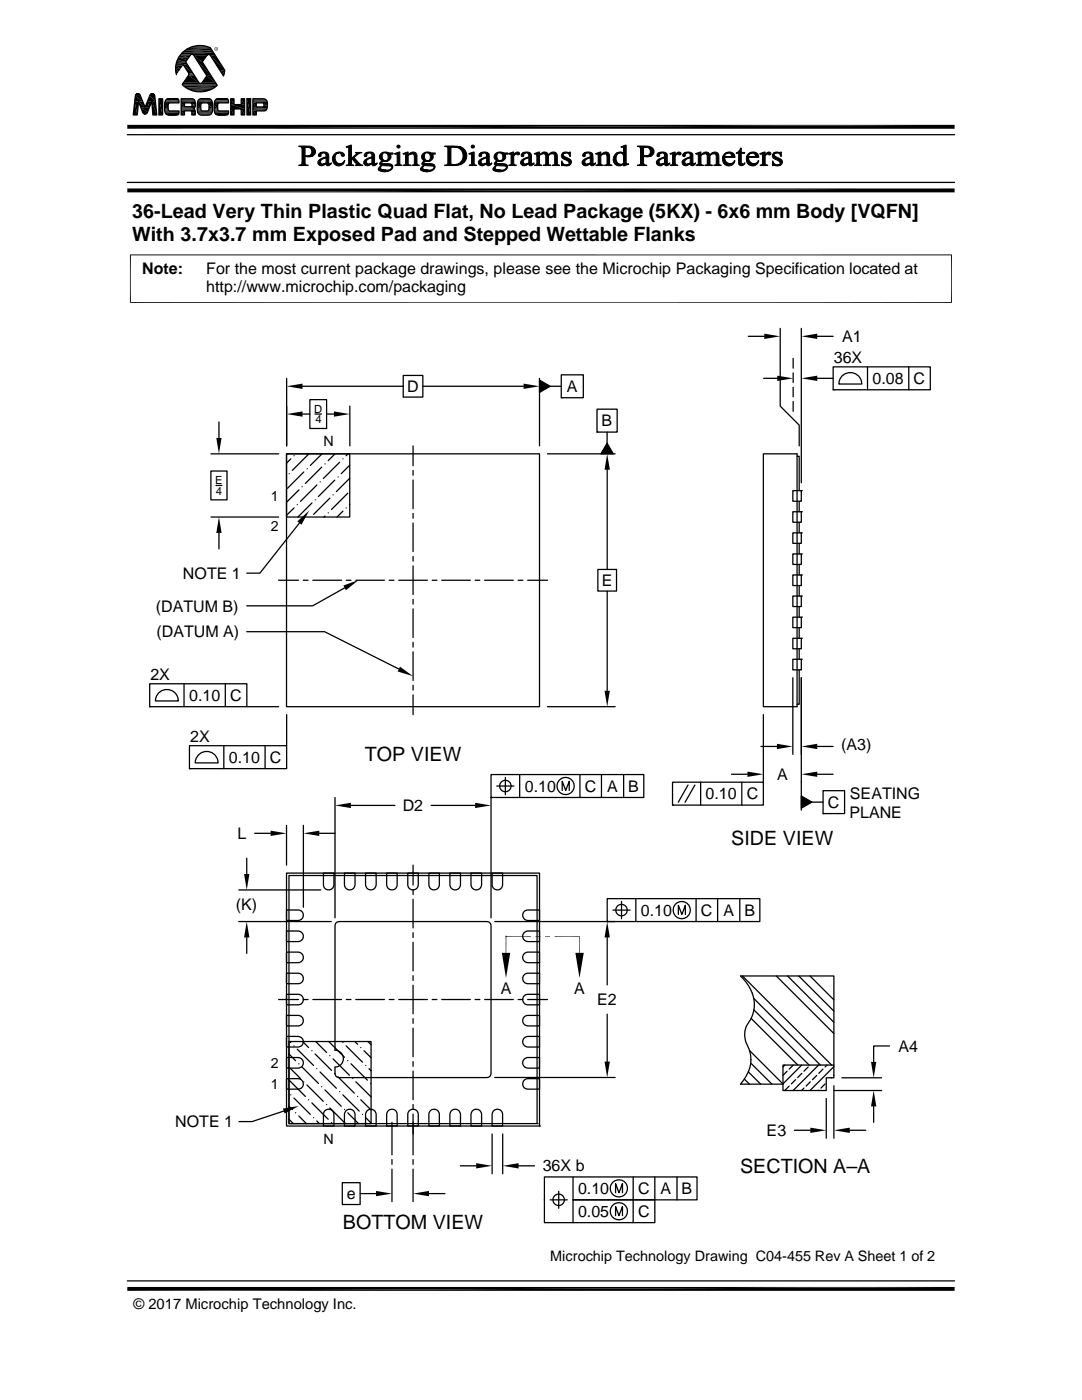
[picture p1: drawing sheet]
<svg xmlns="http://www.w3.org/2000/svg" width="216mm" height="279mm" viewBox="0 0 216 279" stroke-linecap="round" stroke-linejoin="round" font-family="sans-serif">
<g fill="none" stroke="#000" stroke-width=".25">
<path d="M27.1 18.9a.52 .52 0 0 1 .9 .1l1 2.4 .9-2.4a.5 .5 0 0 1 .5-.3 .5 .5 0 0 1 .5 .4l.4 3.8h-.8l-.2-2.7-.9 2.2a.5 .5 0 0 1-.5 .4 .5 .5 0 0 1-.4-.4l-.9-2.1-.2 2.6h-.8zM31.7 19.7h.7v3.2h-.7zM33.1 20l.5-.3h1.6l.4 .2 .1 .6-2 .1-.2 .4v.7l.1 .3 .2 .1h1.9a.62 .62 0 0 1-.1 .7 .62 .62 0 0 1-.6 .2h-1.2a.96 .96 0 0 1-.9-1.2 2.92 2.92 0 0 1 .2-1.8zM36.2 19.7h2.3a1.28 1.28 0 0 1 .2 1.9l-.1 .1 .3 .2 .1 1h-.7v-.6l-.2-.2h-1.3v.8h-.6zM36.6 13l1.1 1.7-1.4 2.2a5.1 5.1 0 0 0 7 .1l-2.9-4.6 1-1.5h.5l2.7 4.3 .3-1.2-2.9-4.5a4.8 4.8 0 0 0-5.1 .6 4.8 4.8 0 0 0-1.7 4.8M38.1 10.9h.3l.3 .1 2.6 4.1-1.2 1.6-.4-.2-2.7-4.2zM39.6 20l.5-.3h1.5a.93 .93 0 0 1 .8 1.1l-.1 1.6a.79 .79 0 0 1-.9 .6 2.2 2.2 0 0 1-1.8-.2 3.5 3.5 0 0 1 0-2.8zM43 20l.5-.3h1.6l.4 .2 .1 .6-2 .1-.2 .4v.7l.1 .3 .2 .1h1.9a.62 .62 0 0 1-.1 .7 .62 .62 0 0 1-.6 .2h-1.2a.96 .96 0 0 1-1-1.2 2.92 2.92 0 0 1 .3-1.8zM46 19.7h.7v1.2h1.4v-1.2h.7v3.2h-.7v-1.2h-1.4v1.2h-.7zM49.3 19.7h.7v3.2h-.7zM49.3 19.7h.7M50.5 19.7h2.2a1.49 1.49 0 0 1 .5 2.2l-.5 .2h-1.6v.8h-.6z"/>
<path d="M25.4 36.4h165.1M25.4 26.9h165.1M36.8 20.5h1.3l.2 .2v.4l-.1 .2h-1.4zM40.2 20.7l.2-.2 1.1 .1 .2 .4-.1 1-.2 .1h-1.2l-.1-.4zM51.1 20.5h1.4a.56 .56 0 0 1 0 .8h-1.4zM57.2 75.5v13.5M60.4 77.1h20.1M61.8 79.8h3.4v5.7h-3.4zM80.5 74.9h3.9v4.3h-3.9zM84.4 77.1h20.1M107.7 75.5v13.5M107.7 75.9l2.1 1.2-2.1 1.2z"/>
<path d="M109.8 77.1h2.2M112 74.8h4.4v4.6h-4.4zM112 79.4h.1M149.3 67.1h3.2M152.4 75.5h3.2M155.7 65.5v15.5l3.8 3.8v4.2M158.3 71.5v2M158.3 74.4v1.9M158.3 77.3v1.9M159.9 65.5v30.9M163.1 67.1h3.1M163.1 75.5h3.1"/>
<path d="M166.2 73.2h19.4v4.6h-19.4zM166.2 77.8h.1M168.1 74.9a2.3 2.3 0 0 1 2.5-.3 2.3 2.3 0 0 1 1.4 2h-4.6l.3-1.1zM173.1 73.2v4.6M181.3 73.2v4.6M42.1 94h3.2v5.8h-3.2zM42.1 90.6h13.5M43.1 96.9h1.2M43.7 84.2v3.2M57.2 90.6h50.5v50.4h-50.5zM57.2 90.6h.1M57.2 90.6h12.6v12.6h-12.6z"/>
<path d="M57.7 94.5h.1M58 91.6l-.8 .8M58.7 91h.1M59.6 97.8l-2.4 2.4M60.3 97.1h.1M60.4 82.6h1.4M60.6 94.2l-3.2 3.3M61.3 93.6h.1M61.6 90.6l-3.3 3.3M62.8 82.6h1.4M62.9 99.7h.1M63.2 96.8l-3.2 3.3"/>
<path d="M63.9 96.2h.1M64.2 93.2l-3.3 3.3M64.3 90.6l-2.4 2.3M64.9 92.6h.1M65.2 82.6h1.4M65.8 99.4l-3.2 3.3M66.5 98.8h.1M66.8 95.8l-3.3 3.3M66.9 90.6l-1.4 1.3M67.5 95.2h.1M67.8 92.2l-3.3 3.3M68.4 91.6h.1"/>
<path d="M69.4 98.4l-3.3 3.3M69.5 90.6l-.4 .4M69.8 95.4l-2.7 2.7M69.8 92.8l-1.7 1.7M69.8 81v8M82.4 89v3.9M82.4 93.9v.9M82.4 95.8v5.7M109.2 90.6h13.5M119.1 81.7h4v4.5h-4zM119.1 86.2h.1M121.1 88.5l1.3 2.1h-2.5z"/>
<path d="M121.1 86.2v2.3M121.2 93.7v19.9M152.3 90.6h6.7v50.4h-6.7zM158.2 97.9h1.7v2.1h-1.7zM158.3 80.1v2M159 91.1h.5v6.8M159.9 97.9h.1M42.1 103.2h13.5M43.7 106.4v3.1M55.6 115.8h4M58.7 101.4l-1.5 1.4M59.3 100.7h.1"/>
<path d="M59.8 104.4l-7.9 10h-2.7M60.5 115.8h1M62.3 100.4l-2.9 2.8M62.4 115.8h5.7M64.9 103l-.3 .2M65.5 102.3h.1M68.4 102l-1.2 1.2M68.8 117.3l-6.4 3.6h-13.2M69.1 101.4h.1M69.1 115.8h.9M69.8 100.6l-.1 .1M71 115.8h5.7"/>
<path d="M77.7 115.8h.9M79.6 115.8h5.7M82.4 102.5v.9M82.4 104.4v5.7M82.4 111v1M82.4 112.9v5.8M82.4 119.6v1M86.2 115.8h1M88.1 115.8h5.8M94.8 115.8h1M96.7 115.8h5.7M103.4 115.8h.9"/>
<path d="M105.3 115.8h3.9M119.3 113.6h3.7v4.4h-3.7zM121.2 118v19.9M158.2 119h1.7v2.1h-1.7zM158.2 114.7h1.7v2.2h-1.7zM158.2 110.6h1.7v2h-1.7zM158.2 106.3h1.7v2.1h-1.7zM158.2 102.1h1.7v2.1h-1.7zM159.5 100v2.1M159.5 104.2v2.1M159.5 108.4v2.2M159.5 112.6v2.1"/>
<path d="M159.5 116.9v2.1M159.9 119h.1M159.9 114.7h.1M159.9 110.6h.1M159.9 106.3h.1M159.9 102.1h.1M29.9 136.5h19.4v4.5h-19.4zM31.8 138.2a2.28 2.28 0 0 1 2.4-.4 2.28 2.28 0 0 1 1.4 2.1h-4.6l.3-1.2zM36.7 136.5v4.5M45 136.5v4.5M49.2 126.1h15.6l14.8 7.4M82.4 121.5v5.7"/>
<path d="M82.4 128.2v.9M82.4 130.1v5.7M82.4 136.8v.9M82.4 138.7v3.9M158.2 135.3v15.3M158.2 131.6h1.7v2.1h-1.7zM158.2 127.4h1.7v2.1h-1.7zM158.2 123.2h1.7v2.1h-1.7zM159.5 133.7v6.8h-.5M159.5 121.1v2.1M159.5 125.3v2.1M159.5 129.5v2.1"/>
<path d="M159.9 135.3v26.4M159.9 131.6h.1M159.9 127.4h.1M159.9 123.2h.1M29.9 141h.1M37.8 148.8h19.4v4.6h-19.4zM37.8 153.4h.1M39.7 150.5a2.28 2.28 0 0 1 2.5-.3 2.28 2.28 0 0 1 1.3 2.1h-4.6l.4-1.2zM44.7 148.8v4.6M49.3 141h6.3M52.9 148.8v4.6M57.2 142.6v6.2"/>
<path d="M66.8 159.2v24M98 154.6h30.5v4.6h-30.5zM98 159.2h.1M98 159.2v24M99.1 156.9h3.5M100.8 155.2v3.4M103.7 154.6v4.6M109.2 141h13.5M112.2 157.8v-1.9l.7 1.9 .7-1.9v1.9M115.7 154.6v4.6M120 154.6v4.6M124.4 154.6v4.6"/>
<path d="M134.2 156.1h18.1v4.6h-18.1zM137.3 156.7l-2 3.4M138.7 156.7l-2 3.4M139.8 156.1v4.6M146 154.5h3.1M148 156.1v4.6M151.8 149h3.2M152.3 142.6v13.5M159.9 158.9l2.1 1.2-2.1 1.2zM163.1 149h3.1M163.1 154.5h3.1M164.2 157.8h4.3v4.6h-4.3z"/>
<path d="M47.6 177.6h16.4M49.2 171.3v3.1M50.8 166.3h3.2M57.2 164.7v8M57.2 174.2h50.5v50.5h-50.5zM57.7 174.7h49.5v49.5h-49.5zM60.5 164.7v16.4M63.7 166.3h3.2M64.5 174.2h2.1v2.4a1.05 1.05 0 0 1-1 1 1.05 1.05 0 0 1-1.1-1zM68.7 174.2h2.1v2.4a1.06 1.06 0 0 1-1 1 1.06 1.06 0 0 1-1.1-1zM70 160.7h8.8M72.9 174.2h2.2v2.4a1.06 1.06 0 0 1-1.1 1 1.06 1.06 0 0 1-1.1-1z"/>
<path d="M77.2 174.2h2v2.4a1.05 1.05 0 0 1-1 1 1.05 1.05 0 0 1-1-1zM81.4 174.2h2.1v2.4a1.05 1.05 0 0 1-1.1 1 1.05 1.05 0 0 1-1-1zM82.4 172.7v3.9M82.4 177.6v.9M82.4 179.5v5.7M85.6 174.2h2.1v2.4a1.05 1.05 0 0 1-1.1 1 1.05 1.05 0 0 1-1-1zM86 160.7h8.8M89.8 174.2h2.1v2.4a1.06 1.06 0 0 1-1.1 1 1.06 1.06 0 0 1-1-1zM94 174.2h2.1v2.4a1.06 1.06 0 0 1-1.1 1 1.06 1.06 0 0 1-1-1zM98.2 174.2h2.1v2.4a1.05 1.05 0 0 1-1.1 1 1.05 1.05 0 0 1-1-1zM121.2 179.3h30.4v4.6h-30.4zM124 179.9v3.4"/>
<path d="M126.9 179.3v4.6M134.2 160.7h.1M138.9 179.3v4.6M143.2 179.3v4.6M147.6 179.3v4.6M162 160.1h2.2M164.2 162.4h.1M47.6 183.9h18.5M49.2 187.1v3.2M55.6 199.5h4M57.2 181.6h2.3a1.05 1.05 0 0 1 1 1.1 1.05 1.05 0 0 1-1 1h-2.3zM57.2 185.8h2.3a1.06 1.06 0 0 1 1 1.1 1.06 1.06 0 0 1-1 1h-2.3z"/>
<path d="M57.2 190h2.3a1.06 1.06 0 0 1 1 1.1 1.06 1.06 0 0 1-1 1h-2.3zM57.2 194.2h2.3a1.05 1.05 0 0 1 1 1.1 1.05 1.05 0 0 1-1 1h-2.3zM57.2 198.4h2.3a1.05 1.05 0 0 1 1 1.1 1.05 1.05 0 0 1-1 1h-2.3zM60.5 199.5h1M62.4 199.5h5.7M67.2 184.1l.5-.2h29.4a.81 .81 0 0 1 .9 .9v29.4a.81 .81 0 0 1-.9 .9h-29.4a.81 .81 0 0 1-.9-.9v-1.2a1.68 1.68 0 0 0 1.7-1.7 1.68 1.68 0 0 0-1.7-1.7v-24.8zM69.1 199.5h.9M71 199.5h5.7M77.7 199.5h.9M79.6 199.5h5.7M82.4 186.1v1M82.4 188v5.8"/>
<path d="M82.4 194.7v1M82.4 196.6v5.7M86.2 199.5h1M88.1 199.5h5.8M94.8 199.5h1M96.7 199.5h5.7M98.7 183.9h24M103.4 199.5h.9M104.5 190.5l.3-.3 .5-.2h2.4v2.1h-2.4a1.06 1.06 0 0 1-.8-1.6zM104.5 186.2l.3-.3 .5-.1h2.4v2.1h-2.4a1.06 1.06 0 0 1-.8-1.7zM104.5 182l.3-.3 .5-.1h2.4v2.1h-2.4a1.06 1.06 0 0 1-.8-1.7zM104.5 194.7l.3-.3 .5-.2h2.4v2.1h-2.4a1.03 1.03 0 0 1-.9-.5 1.03 1.03 0 0 1 .1-1.1z"/>
<path d="M104.5 198.9l.3-.3 .5-.2h2.4v2.1h-2.4a1.05 1.05 0 0 1-.9-.5 1.05 1.05 0 0 1 .1-1.1zM105.3 199.5h3.9M121.2 183.9h.1M121.2 187.1v9.5M122.3 181.6h3.4M135.4 182.5v-1.8l.7 1.8 .7-1.8v1.8M148.1 194.8l17.8 17.8M150.4 199.3l13.3 13.3M154.9 194.8l11.5 11.5M157.1 194.8l9.3 9.2M159.4 194.8l7 7M161.6 194.8l4.8 4.7"/>
<path d="M57.2 202.6h2.3a1.05 1.05 0 0 1 1 1.1 1.05 1.05 0 0 1-1 1h-2.3zM57.2 206.8h2.3a1.06 1.06 0 0 1 1 1.1 1.06 1.06 0 0 1-1 1.1h-2.3zM57.2 211.1h2.3a1.06 1.06 0 0 1 1 1 1.06 1.06 0 0 1-1 1.1h-2.3zM57.2 215.3h2.3a1.05 1.05 0 0 1 1 1 1.05 1.05 0 0 1-1 1.1h-2.3zM57.7 207.9h16.3v16.3h-16.3zM57.7 210.4l1.3 1.3M57.7 213l2.3 2.2M57.7 215.6l3.2 3.2M57.8 207.9l.2 .2M58 218.5h.1M58.7 208.7h.1M58.7 219.1l3.2 3.3"/>
<path d="M59.3 209.4l3.3 3.2M59.6 212.3h.1M60.3 213l3.2 3.2M60.4 207.9l1.2 1.2M60.6 215.9h.1M61.3 216.5l3.2 3.3M61.6 219.5h.1M62.2 209.7h.1M62.9 210.4l3.2 3.2M63 207.9l2.2 2.1M63.2 213.3h.1M63.9 213.9l3.2 3.3"/>
<path d="M64.2 216.9h.1M64.8 217.5l3.3 3.3M65.6 207.9l3.1 3.1M65.8 210.7h.1M66.5 211.3l3.2 3.3M66.8 214.3h.1M67.4 214.9l3.3 3.3M67.8 217.8h.1M68.4 208.1h.1M68.4 218.5l3.3 3.2M69.1 208.7l3.2 3.3M69.4 211.7h.1"/>
<path d="M70 212.3l3.3 3.3M70.4 215.2h.1M70.8 207.9l.6 .5M71 215.9l3 3M71.4 218.8h.1M72 209.1h.1M72 219.5l2 2M72.6 209.7l1.4 1.4M73 212.6h.1M73.4 207.9l.6 .6M73.6 213.3l.4 .4M74 216.2h.1"/>
<path d="M82.4 203.3v.9M82.4 205.2v5.7M82.4 211.9v.9M82.4 213.8v5.7M98.7 215h24M104.5 211.5l.3-.3 .5-.1h2.4v2.1h-2.4a1.06 1.06 0 0 1-.8-1.7zM104.5 207.3l.3-.3 .5-.2h2.4v2.2h-2.4a1.06 1.06 0 0 1-.8-1.7zM104.5 203.1l.3-.3 .5-.2h2.4v2.1h-2.4a1.06 1.06 0 0 1-.8-1.6zM104.5 215.7l.3-.3 .5-.1h2.4v2.1h-2.4a1.03 1.03 0 0 1-.9-.6 1.03 1.03 0 0 1 .1-1.1zM121.2 202.4v9.5M148.5 215.3l1 1.1M149.3 213.9l2.5 2.5"/>
<path d="M149.6 209.7l6.6 6.6 3.8-3.7M149.8 212.2l4.2 4.2M149.9 203.2l9.3 9.4M150.4 201.5l11.1 11.1M156.2 212.6h10.2v2.5h-1.5v2.5h-8.7zM156.6 212.6l-.4 .3M157.1 213.8l-.9 .8M157.5 216.7l-.9 .9M158.3 212.6l-.8 .8M158.8 215.5l-.9 .8M160 214.2l-.8 .9M160.4 217.1l-.5 .5"/>
<path d="M161.3 212.9l-.9 .9M161.7 215.9l-.9 .8M163 214.6l-.9 .9M163.3 212.6l-5 5M163.4 217.6h-.1M164.2 213.4l-.8 .8M164.6 216.3l-.8 .8M164.9 219.2v8M165 212.6l-.4 .3M165.9 215.1h.1M166.4 216.7v10.5M166.4 212.6v-17.8h-18.6a7.2 7.2 0 0 1 1.9 8.7 4.7 4.7 0 0 0-.3 5.8 6.3 6.3 0 0 1-1 6.3l-.6 .8h8.4"/>
<path d="M166.4 212.9l-4.8 4.7M166.4 214.6h-.1M166.5 217.6h9.4M168 215.1h7.9M177.5 208.7h-3.2v3.2M56.6 221.7l-6.3 2.1h-2.6M57.7 223.4l.8 .8M57.7 220.8l.6 .6M59 222.1h.1M59.6 222.7l1.5 1.5M62.2 220.1l3.3 3.3M62.6 223.1h.1"/>
<path d="M63.2 223.7l.5 .5M65 221.6a1.07 1.07 0 0 1 1.6 .8v2.3h-2.1v-2.3l.2-.5zM65.2 220.5h.1M65.8 221.1l3.1 3.1M66.1 224h.1M68.3 236h3.6v4.4h-3.6zM68.7 221.4h.1M69.2 221.6a1.06 1.06 0 0 1 1.6 .8v2.3h-2.1v-2.3l.2-.5zM69.4 222.1l2.1 2.1M71.9 238.2h3.1M72.3 222.4h.1M73 223.1l1 1"/>
<path d="M73.4 221.6a1.06 1.06 0 0 1 1.7 .8v2.3h-2.2v-2.3l.2-.5zM77.6 221.6a1.04 1.04 0 0 1 1.1-.1 1.04 1.04 0 0 1 .5 .9v2.3h-2v-2.3l.1-.5zM78.2 224v6.5M78.2 231.4v1M78.2 233.3v6.5M81.8 221.6a1.06 1.06 0 0 1 1.7 .8v2.3h-2.1v-2.3l.1-.5zM82.4 220.4v1M82.4 222.3v8.2M82.4 231.4v1M82.4 233.3v6.5M85.6 238.2h3.2M86 221.6a1.07 1.07 0 0 1 1.7 .8v2.3h-2.1v-2.3l.1-.5z"/>
<path d="M90.2 221.6a1.06 1.06 0 0 1 1.7 .8v2.3h-2.1v-2.3l.1-.5zM91.8 232.7h3.2M94.4 221.6a1.06 1.06 0 0 1 1.7 .8v2.3h-2.1v-2.3l.1-.5zM98.2 226.3v8M98.6 221.6a1.04 1.04 0 0 1 1.1-.1 1.04 1.04 0 0 1 .6 .9v2.3h-2.1v-2.3l.1-.5zM100.3 226.3v8M103.5 232.7h3.2M107.2 224.2h.1M107.7 224.7h.1M109.8 239.5h3.4M111.5 237.7v3.5M114.3 234.9v4.6h16.4v4.5h-22.1v-9.1h30.5v4.6h-24.8v4.5"/>
<path d="M122.8 238v-1.8l.7 1.8 .7-1.8v1.8M126.3 234.9v9.1M130.7 234.9v4.6M135.1 234.9v4.6M158.5 225.6h3.2M169.6 225.6h3.1M174.3 220.8v3.2M25.4 255.6h165.1M122.8 242.6v-1.8l.7 1.8 .7-1.8v1.8"/>
<circle cx="100.8" cy="156.9" r="1.14"/>
<circle cx="112.9" cy="156.9" r="1.72"/>
<circle cx="124" cy="181.6" r="1.14"/>
<circle cx="136" cy="181.6" r="1.72"/>
<circle cx="111.5" cy="239.4" r="1.14"/>
<circle cx="123.5" cy="237.2" r="1.71"/>
<circle cx="123.5" cy="241.7" r="1.71"/>
</g>
<g fill="#000">
<path d="M27 19.1l1 .1h-1zM27 19.1h1v.1zM27 19.2l1.5 1.1h-1.6zM27 19.2h1l.5 1.1zM27 19l1 .1zM27.1 18.9h.9zM27.1 18.9l.9 .1zM27.1 18.9h.8zM27.2 18.8l.7 .1zM27.2 18.8h.6zM27.2 18.8h.5zM27.3 18.7l.4 .1z"/>
<path d="M27.3 18.7h.4zM27.4 18.7h.2zM27.4 18.7h.3zM27.5 18.7h.1zM29.9 19.1l1.1 1.1h-1.6zM29.9 19.1h1l.1 1.1zM29.9 19h1zM29.9 19l1 .1zM29.9 18.9l1 .1zM29.9 18.9h.9zM30 18.9h.8zM30.1 18.8l.7 .1z"/>
<path d="M30.1 18.8h.6zM30.1 18.7l.5 .1zM30.1 18.7h.5zM30.2 18.7h.4zM30.2 18.7h.3zM30.3 18.7h.2zM31.7 19.7l.7 3.2h-.7zM31.7 19.7h.7v3.2zM33.5 19.7h2zM33.5 19.7h1.9zM33.5 19.7h1.8zM33.6 19.7h1.7z"/>
<path d="M35 13.7l.6 .6h-.5zM35 13.7h1l-.4 .6zM35.1 13.1l.9 .6h-1zM35.1 13.1h1.4l-.5 .6zM35.1 14.3l.1 .6zM35.1 14.3h.5l-.4 .6zM35.1 13l1.4 .1h-1.4zM35.1 13h1.5l-.1 .1zM35.3 12.3l1.9 .3h-2zM35.3 12.3h1.7l.2 .3zM35.4 12l1.6 .3h-1.7zM35.4 12h1.9l-.3 .3z"/>
<path d="M35.6 11.5l1.7 .5h-1.9zM35.6 11.5h2.1l-.4 .5zM36.6 13l1.9 1.6h-.9zM36.6 13h.8l1.1 1.6zM37.6 15l2.1 1.5h-3.1zM37.6 15h1.2l.9 1.5zM37.6 14.6h.9zM37.7 14.6l.9 .1zM37.7 15h1.1zM37.7 14.7l.9 .1zM37.7 14.9l1 .1zM37.7 14.8l1 .1z"/>
<path d="M37.7 14.9h1zM38.7 11l1.7 1.4h-.9zM38.7 11h2.6l-.9 1.4zM38.7 18.2l1.9 .1zM39 9.2h1.8zM39 9.1l1.8 .1zM39.3 18.3h1.3zM39.5 12.4l2.6 2.7h-.8zM39.5 12.4h.9l1.7 2.7zM39 9.1h1.7zM39.6 9.1h1.1zM39.6 9.1h.6z"/>
<path d="M39.9 19.7h2zM40 19.7h1.9zM40 19.7h1.8zM40.1 19.7h1.7zM40.1 19.7h1.6zM41.3 15.1l1.7 1.4h-2.7zM41.3 15.1h.8l.9 1.4zM41.6 10.9h1.2zM41.7 10.9h1.2zM41.8 10.9h1.1zM41.9 10.9l1 .1zM41.9 11h1z"/>
<path d="M42 11l2.9 3h-1zM42 11h.9l2 3zM42.8 9.8v.1zM42.8 9.6v.2zM42.8 9.9l.1 .1zM42.9 9.5l-.1 .1zM42.9 9.7l-.1 .1zM42.9 9.9v.1zM42.9 10l.1 .1zM42.8 9.6l.1-.1zM42.9 9.5h.1zM43 10.1l.1 .1z"/>
<path d="M43 9.4l.1 .1zM43.1 10.1h.2zM43.1 9.4l.2 .1zM43.3 10.1l.1-.1zM43.3 19.7h2zM43.3 9.4v.1zM43.4 9.9l-.1 .1zM43.4 19.7h1.9zM43.4 19.7h1.8zM43.3 9.5l.1 .2zM43.3 9.4l.1 .1zM43.3 10l.2-.1z"/>
<path d="M43.4 9.8v.1zM43.4 9.7v.1zM43.5 19.7h1.7zM43.4 9.5l.1 .1zM43.5 9.8l-.1 .1zM43.5 9.6l-.1 .2zM43.9 14l.9 .6h-.6zM43.9 14h1l-.1 .6zM44.2 14.6l.4 .5zM44.2 14.6h.6l-.2 .5zM46 19.7l.7 1.2h-.7zM46 19.7h.7v1.2z"/>
<path d="M48.1 19.7l.7 1.2h-.7zM48.1 19.7h.7v1.2zM49.3 19.7l.7 3.2h-.7zM49.3 19.7h.7v3.2zM25.4 37.6h165.1l-165.1 .8zM25.4 38.4l165.1-.8v.8zM25.4 24.9h165.1l-165.1 .8zM25.4 25.7l165.1-.8v.8zM26.9 20.3h.7zM26.9 20.3l.5 2.6h-.8zM26.9 20.3h.7l-.2 2.6zM27.6 20.3h.9z"/>
<path d="M27.6 20.3l1.4 1.1h-.9zM27.6 20.3h.9l.5 1.1zM28.1 21.4l1.3 1h-.9zM28.1 21.4h1.7l-.4 1zM28.5 22.4h.9zM28.5 22.4l.9 .1zM28.5 22.5h.9zM28.5 22.5l.8 .1zM28.6 22.6h.7zM28.6 22.6l.6 .1zM28.7 22.7h.5zM28.7 22.7h.4z"/>
<path d="M28.8 22.7h.3zM28.8 22.7l.2 .1zM28.9 22.8h.1zM29.4 20.2l.4 1.2h-.8zM29.4 20.2h.9l-.5 1.2zM30.3 20.2l1 2.7h-.8zM30.3 20.2h.7l.3 2.7zM32.9 20.7l.7 .1zM32.9 20.7h.7zM32.9 20.8h.7zM32.9 20.8l.6 .2h-.6zM32.9 20.8h.7l-.1 .2z"/>
<path d="M32.9 21l.6 .7h-.6zM32.9 21h.6v.7zM32.9 21.7l.7 .1h-.7zM32.9 21.7h.6l.1 .1zM32.9 21.8h.7zM32.9 21.8l.7 .1zM32.9 21.9h.7zM32.9 21.9l.7 .1zM32.9 20.5h1zM32.9 20.5l.9 .1zM32.9 20.6h.8zM32.9 20.6h.9z"/>
<path d="M32.9 20.6l.7 .1zM32.9 22l.8 .1zM32.9 22.1h.8zM32.9 22.1h.9zM33.4 22.9h2zM33.5 22.9l1.7 .1zM33.5 22.9h1.9zM33.6 23h1.6zM33.6 23h1.4zM36.2 20.5l.6 .8h-.6zM36.2 20.5h.6v.8zM36.2 22.1l.6 .8h-.6z"/>
<path d="M36.2 22.1h.6v.8zM38.1 20.5h.8zM38.1 22.1h.8zM38.1 20.5h.9zM38.1 21.3h.8zM38.1 22.1l.8 .1zM38.1 20.5l.9 .1zM38.2 22.2h.7zM38.2 20.6h.8zM38.2 21.3h.7zM38.2 20.6l.8 .1zM38.2 21.2l.7 .1z"/>
<path d="M38.2 22.2l.7 .1zM38.3 20.7h.7zM38.2 21.2h.7zM38.3 21.2h.6zM38.3 22.3l.7 .1zM38.3 22.4h.7zM38.3 22.4l.7 .5h-.7zM38.3 22.4h.7v.5zM38.3 20.7l.7 .1zM38.3 20.8h.7zM38.3 21.1h.6zM38.3 21.1l.6 .1z"/>
<path d="M38.3 20.8l.7 .2h-.7zM38.3 20.8h.7v.2zM38.3 21h.7zM38.3 21l.6 .1zM39.4 20.7l.7 .1zM39.4 20.7h.7zM39.4 20.8h.7zM39.4 20.8l.7 .2h-.7zM39.4 20.8h.7v.2zM39.4 21l.7 .7h-.7zM39.4 21h.7v.7zM39.4 21.7l.7 .1h-.7z"/>
<path d="M39.4 21.7h.7v.1zM39.4 21.8h.7zM39.4 21.8l.7 .1zM39.4 21.9h.7zM39.4 21.9l.8 .1zM39.4 20.5h1zM39.4 20.5l.9 .1zM39.4 20.6h.8zM39.4 20.6h.9zM39.4 20.6l.8 .1zM39.4 20.7h.8zM39.4 22l.8 .1z"/>
<path d="M39.4 22.1h.8zM39.4 22.1h.9zM39.4 22.1h1zM39.9 22.9l1.8 .1zM39.9 22.9h2zM40.1 23h1.3zM40.1 23h1.6zM41.3 20.5h1.1zM41.4 20.5l1 .1zM41.5 20.6h.9zM41.4 22.1h1zM41.5 22.1h.9z"/>
<path d="M41.6 20.6l.8 .1zM41.6 22.1h.8zM41.6 20.7h.8zM41.6 22l.8 .1zM41.6 20.7l.8 .1zM41.7 20.8h.7zM41.7 21.9l.7 .1zM41.7 20.8l.7 .2h-.7zM41.7 20.8h.7v.2zM41.7 21.8h.7zM41.7 21.8l.7 .1zM41.7 21.9h.7z"/>
<path d="M41.7 21l.7 .7h-.7zM41.7 21h.7v.7zM41.7 21.7l.7 .1h-.7zM41.7 21.7h.7v.1zM42.7 20.7l.8 .1zM42.7 20.7h.8zM42.7 20.8h.8zM42.7 20.8l.7 .2h-.7zM42.7 20.8h.8l-.1 .2zM42.7 21l.7 .7h-.7zM42.7 21h.7v.7zM42.7 21.7l.8 .1h-.8z"/>
<path d="M42.7 21.7h.7l.1 .1zM42.7 21.8h.8zM42.7 21.8l.8 .1zM42.7 21.9h.8zM42.8 20.5h1zM42.8 20.5l.9 .1zM42.8 20.6h.8zM42.8 20.6h.9zM42.8 20.6l.7 .1zM42.8 20.7h.7zM42.8 21.9l.7 .1zM42.8 22l.8 .1z"/>
<path d="M42.8 22.1h.8zM42.8 22.1h.9zM43.3 22.9h2zM43.4 22.9l1.7 .1zM43.4 22.9h1.9zM43.5 23h1.6zM43.5 23h1.4zM46 20.9l2.8 .8h-2.8zM46 20.9h2.8v.8zM46 21.7l.7 1.2h-.7zM46 21.7h.7v1.2zM48.1 21.7l.7 1.2h-.7z"/>
<path d="M48.1 21.7h.7v1.2zM50.5 20.5l.6 .8h-.6zM50.5 20.5h.6v.8zM50.5 22.1l.6 .8h-.6zM50.5 22.1h.6v.8zM52.4 20.5h.9zM52.5 20.5l.8 .1zM52.5 20.6h.8zM52.5 21.3h.8zM52.6 20.6h.7zM52.6 21.3h.7zM52.6 20.6l.7 .1z"/>
<path d="M52.6 21.2l.7 .1zM52.6 20.7h.8zM52.6 20.7l.8 .1h-.7zM52.6 20.7h.8v.1zM52.6 21.1h.7zM52.6 21.1h.8zM52.6 21.1l.7 .1zM52.6 21.2h.7zM52.7 20.8l.7 .3h-.7zM52.7 20.8h.7v.3zM52.7 21.1h.7zM57.2 77.1l3.2-.5v1z"/>
<path d="M104.5 76.6l3.2 .5-3.2 .5zM107.7 75.9l2.1 1.2-2.1 1.2zM152.5 66.6l3.2 .5-3.2 .5zM155.1 75l3.2 .5-3.2 .5zM159.9 67.1l3.2-.5v1zM159.9 75.5l3.2-.5v1zM43.2 87.4h1l-.5 3.2zM57.2 82.6l3.2-.5v1.1zM66.6 82.1l3.2 .5-3.2 .6zM121.2 90.6l.5 3.1h-1.1zM121.1 88.5l1.3 2.1h-2.5zM43.7 103.2l.5 3.2h-1z"/>
<path d="M59.3 104.1l2.4-2.2-1.5 2.8zM68.5 116.9l3-1.1-2.5 2zM79.8 133.1l2.6 1.9-3-1zM120.6 137.9h1.1l-.5 3.1zM149.1 154l3.2 .5-3.2 .5zM155 148.4l3.2 .6-3.2 .5zM159.9 149l3.2-.6v1.1zM159.9 154.5l3.2-.5v1zM48.7 174.4h1.1l-.6 3.2zM54 165.8l3.2 .5-3.2 .5zM60.5 166.3l3.2-.5v1zM66.8 160.7l3.2-.5v1.1z"/>
<path d="M94.8 160.2l3.2 .5-3.2 .6zM159.9 158.9l2.1 1.2-2.1 1.2zM49.2 183.9l.6 3.2h-1.1zM100.1 190.2h1.7l-.8 5zM106.9 186.9l.9-.1v.1zM106.9 186.8h.9l-.9 .1zM108.8 186.9l.9-.1v.1zM108.8 186.8h.9l-.9 .1zM114.8 190.2h1.7l-.9 5zM121.2 183.9l.5 3.2h-1.1zM120.6 211.9h1.1l-.5 3.1zM173.8 211.9h1.1l-.6 3.2z"/>
<path d="M56.5 221.2l3.1-.5-2.8 1.5zM75 237.7l3.2 .5-3.2 .5zM82.4 238.2l3.2-.5v1zM95 232.1l3.2 .6-3.2 .5zM100.3 232.7l3.2-.6v1.1zM161.7 225l3.2 .6-3.2 .5zM166.4 225.6l3.2-.6v1.1zM174.3 217.6l.6 3.2h-1.1zM25.4 256.8h165.1l-165.1 .8zM25.4 257.6l165.1-.8v.8z"/>
</g>
<g fill="none" stroke="#000" stroke-width=".2">
<path d="M33 20h2.7M33.1 19.9h2.6M33.1 19.9h2.5M33.3 19.8h2.2M33.4 19.7h2.1M35.6 19.8h-2.4M36 10.9h2.1M36.1 10.8h6.7M36.2 19.7h2.3M36.2 19.7h2.4M36.2 19.8h2.5M36.2 19.9h2.6"/>
<path d="M36.3 16.9h7M36.4 17h6.9M36.5 16.7h6.6M36.5 16.6h3.4M36.5 16.6h3.3M36.6 16.5h3.1M36.9 17.4h6M37.5 17.7h4.9M37.8 9.5h4.2M37.9 9.4h4M38 11h-2.1M38.2 10.9h-2.2"/>
<path d="M38.4 10.9h4.4M38.4 9.3h3M38.4 9.2h2.9M38.5 10.9h3M38.6 11h2.8M38.6 11h2.7M38.7 18.2h2.5M39.6 20h2.6M39.6 19.9h2.6M39.6 19.9h2.5M39.7 19.8h2.4M39.8 19.8h2.2"/>
<path d="M40.1 16.6h3M40.2 16.6h2.9M40.3 16.5h2.7M42.9 20h2.7M43 19.9h2.6M43 19.9h2.5M43.2 19.8h2.2M43.3 19.7h2M45.5 19.8h-2.4M50.5 19.7h2.2M50.5 19.7h2.4M50.5 19.8h2.5"/>
<path d="M50.5 19.9h2.6M50.5 19.9h2.7M32.9 20.5h2.8M32.9 22.2h2.8M32.9 22.3h2.8M32.9 20.4h2.8M32.9 20.3h2.8M32.9 22.4h2.8M32.9 22.5h2.8M32.9 20.2h2.8M33 20.1h2.7M33 22.6h2.7"/>
<path d="M33 22.7h2.7M33.1 22.7h2.6M33.1 22.8h2.6M33.2 22.8h2.4M33.3 22.9h2.3M33.4 22.9h2.1M36.2 20h2.7M36.2 20.2h2.7M36.2 21.3h2.7M36.2 21.4h2.7M36.2 21.5h2.7M36.2 21.6h2.6"/>
<path d="M36.2 21.6h2.5M36.2 21.7h2.5M36.2 21.8h2.6M36.2 21.9h2.7M36.2 22h2.7M36.2 22.1h2.7M39.4 20.5h3M39.4 22.2h3M39.4 20.4h3M39.4 22.3h3M39.4 22.5h2.9M39.4 20.2h3"/>
<path d="M39.5 22.6h2.8M39.5 20.1h2.8M39.5 22.7h2.7M39.6 22.8h2.6M39.7 22.8h2.4M39.8 22.9h2.2M42.8 22.2h2.8M42.8 20.5h2.8M42.8 20.4h2.8M42.8 22.3h2.8M42.8 20.3h2.8M42.8 22.4h2.8"/>
<path d="M42.8 22.5h2.8M42.8 20.2h2.8M42.9 22.6h2.7M42.9 20.1h2.7M42.9 22.7h2.7M43 22.7h2.6M43 22.8h2.6M43.1 22.8h2.4M43.2 22.9h2.2M43.3 22.9h2M50.5 20h2.7M50.5 20.2h2.8"/>
<path d="M50.5 20.4h2.8M50.5 20.5h2.8M50.5 21.4h2.8M50.5 21.7h2.8M50.5 21.8h2.8M50.5 21.9h2.7M50.5 22h2.6M53 22.1h-2.5M26 50.8v9.7M189.9 50.8v9.7M189.9 50.9h-164M25.9 60.4h164"/>
<path d="M101 186.9h4.9M101 186.8v3.4M110.7 186.9h4.9v3.3"/>
</g>
<g fill="#000" stroke="#000" stroke-width=".2">
<path d="M80.4 30.6l.3 .1zM118.9 30.6l.2 .1zM123.9 29.3h.3zM151.6 30.6l.3 .1z"/>
<path d="M60.2 29.4h1.1h-.4v1.7h1.5l-1.5 .1v1.6l.6 .2h-1.9v-.1a.5 .5 0 0 0 .7-.6z" fill-rule="evenodd"/>
<path d="M59.6 29.1h1.6a1.26 1.26 0 0 1 1.3 .4 1.26 1.26 0 0 1 .3 1.3l-.4 .3h-1a.87 .87 0 0 0 .8-.9 .87 .87 0 0 0-.9-.8h-1.1z" fill-rule="evenodd"/>
<path d="M60.9 31.2h1.3z" fill-rule="evenodd"/>
<path d="M63.6 30.7l.3-.2h.6l-.4 .2a.36 .36 0 0 1-.1 .4 .36 .36 0 0 1-.3 .1l-.2-.1z" fill-rule="evenodd"/>
<path d="M63.5 32.1a1.65 1.65 0 0 1 1.6-.6 1.09 1.09 0 0 0-1.1 .9l.3 .3 .6 .1a.83 .83 0 0 1-.9 .3 .83 .83 0 0 1-.6-.7z" fill-rule="evenodd"/>
<path d="M63.9 30.5l.2-.1a1.3 1.3 0 0 1 1.5 .4l.1 1.9 .3 .1a.51 .51 0 0 1-.5 .3 .51 .51 0 0 1-.4-.3v-.1l-.3-.1 .3-.1v-1h-.5l.5-.3a.56 .56 0 0 0-.6-.7z" fill-rule="evenodd"/>
<path d="M64.4 32.8l.7-.1z" fill-rule="evenodd"/>
<path d="M65.7 32.7l.4-.2-.1 .3z" fill-rule="evenodd"/>
<path d="M67 30.6l.6-.1a1.1 1.1 0 0 0-.7 1.2 1.1 1.1 0 0 0 .9 1h.7a1.33 1.33 0 0 1-2-.2 1.33 1.33 0 0 1 .5-1.9z" fill-rule="evenodd"/>
<path d="M67.1 30.5a1.26 1.26 0 0 1 1.6 .4v.2a.46 .46 0 0 1-.5 0 .46 .46 0 0 1-.2-.5z" fill-rule="evenodd"/>
<path d="M67.8 32.7a.93 .93 0 0 0 .9-.7l.1 .2-.3 .5z" fill-rule="evenodd"/>
<path d="M69.1 29.3h.2z" fill-rule="evenodd"/>
<path d="M69.1 29.3l1-.3v3.7l.5 .3h-1.5l.3-.1 .2-.3v-3l-.1-.2z" fill-rule="evenodd"/>
<path d="M70.9 30.4h1.3l-.7 .4-.9 .6 1.2 1.3 .6 .3h-1.5l.2-.3-1-1.1 1-.8v-.3z" fill-rule="evenodd"/>
<path d="M72.8 30.7l.2-.2h.7h-.2a.46 .46 0 0 0-.3 .6l-.2 .2a.32 .32 0 0 1-.3-.2 .32 .32 0 0 1 .1-.4z" fill-rule="evenodd"/>
<path d="M72.7 32.1a1.64 1.64 0 0 1 1.5-.6 1.06 1.06 0 0 0-1.1 .9l.4 .3 .6 .1a.84 .84 0 0 1-.9 .3 .84 .84 0 0 1-.6-.7z" fill-rule="evenodd"/>
<path d="M73 30.5l.2-.1a1.31 1.31 0 0 1 1.5 .4l.1 1.9 .3 .1a.48 .48 0 0 1-.5 .3 .48 .48 0 0 1-.4-.4l-.2-.1 .2-.1v-1h-.5l.5-.3a.54 .54 0 0 0-.5-.7z" fill-rule="evenodd"/>
<path d="M73.6 32.8l.6-.1z" fill-rule="evenodd"/>
<path d="M74.9 32.7l.3-.2-.1 .3z" fill-rule="evenodd"/>
<path d="M75.7 33.3l.5-.3-.3 .5a.93 .93 0 0 0 1.1 .5h-1.4a.42 .42 0 0 1 .1-.7z" fill-rule="evenodd"/>
<path d="M76 30.6l.8-.3 .7 .2h-.7a.83 .83 0 0 0-.5 .8 .83 .83 0 0 0 .5 .7h.7l-1.1 .1-.2 .3 .4 .2a2.38 2.38 0 0 1 1.7 .4l.1 .4a1.97 1.97 0 0 1-2.8 .6h1.4a.8 .8 0 0 0 1.1-.7l-.3-.2-1.7-.1a.48 .48 0 0 1-.3-.5 .48 .48 0 0 1 .5-.4 .85 .85 0 0 1-.3-1.5z" fill-rule="evenodd"/>
<path d="M76.4 32.1h1z" fill-rule="evenodd"/>
<path d="M76.8 30.5h1.6v.3h-.5a.82 .82 0 0 1-.4 1.2h-.6a.82 .82 0 0 0 .5-.8 .82 .82 0 0 0-.6-.7z" fill-rule="evenodd"/>
<path d="M78.7 30.6l.3 .1z" fill-rule="evenodd"/>
<path d="M78.7 30.6l1.1-.3v2.1a.37 .37 0 0 0 .4 .5v.1h-1.4l.4-.3v-1.6l-.1-.3z" fill-rule="evenodd"/>
<path d="M80.4 30.6l1-.3v.6h-.5z" fill-rule="evenodd"/>
<path d="M80.9 30.9l1.3-.2-.8 .4 .1 1.6 .4 .3h-1.4l.4-.3z" fill-rule="evenodd"/>
<path d="M81.7 30.7a.84 .84 0 0 1 .9-.4 .84 .84 0 0 1 .6 .8v1.6l.5 .3h-1.5l.3-.1 .2-.3-.1-1.6-.3-.3z" fill-rule="evenodd"/>
<path d="M84.1 33.3l.5-.3-.2 .5a.93 .93 0 0 0 1 .5h-1.4a.42 .42 0 0 1 .1-.7z" fill-rule="evenodd"/>
<path d="M84.4 30.6l.9-.3 .6 .2h-.7a.83 .83 0 0 0-.5 .8 .83 .83 0 0 0 .5 .7h.7l-1.1 .1-.2 .3 .5 .2a2.38 2.38 0 0 1 1.6 .4l.1 .4a1.97 1.97 0 0 1-2.8 .6h1.4a.8 .8 0 0 0 1.2-.7l-.4-.2-1.7-.1a.48 .48 0 0 1-.3-.5 .48 .48 0 0 1 .5-.4 .85 .85 0 0 1-.3-1.5z" fill-rule="evenodd"/>
<path d="M84.8 32.1h1z" fill-rule="evenodd"/>
<path d="M85.2 30.5h1.6v.3h-.5a.81 .81 0 0 1-.4 1.2h-.6a.82 .82 0 0 0 .6-.8 .82 .82 0 0 0-.7-.7z" fill-rule="evenodd"/>
<path d="M88.7 29.1h2l1.3 .3-2 .1v3.2l1.9 .1-.9 .2h-2.3l.6-.2v-.2l.1-2.9a.46 .46 0 0 0-.7-.4z" fill-rule="evenodd"/>
<path d="M90.7 29.4h1.3a1.86 1.86 0 0 1 1.2 1.7 1.86 1.86 0 0 1-1.3 1.7h-1.2a1.73 1.73 0 0 0 1.7-1.7 1.73 1.73 0 0 0-1.7-1.7z" fill-rule="evenodd"/>
<path d="M93.6 30.6l.3 .1z" fill-rule="evenodd"/>
<path d="M93.6 30.6l1-.3v2.1a.36 .36 0 0 0 .1 .4 .36 .36 0 0 0 .4 .1v.1h-1.5v-.1a.38 .38 0 0 0 .5-.5v-1.5l-.1-.1z" fill-rule="evenodd"/>
<path d="M95.7 30.7l.2-.2h.6h-.1a.43 .43 0 0 0-.3 .6l-.2 .2a.32 .32 0 0 1-.3-.2 .32 .32 0 0 1 .1-.4z" fill-rule="evenodd"/>
<path d="M95.7 31.9l.9-.4h.5a1.08 1.08 0 0 0-1.1 .9l.4 .3 .5 .1a.79 .79 0 0 1-.9 .2 .79 .79 0 0 1-.5-.9z" fill-rule="evenodd"/>
<path d="M95.9 30.5a1.28 1.28 0 0 1 1.7 .4v1.7l.4 .2a.48 .48 0 0 1-.5 .3 .48 .48 0 0 1-.4-.4l-.2-.1 .2-.1v-1h-.5l.5-.2-.1-.6z" fill-rule="evenodd"/>
<path d="M96.5 32.8l.6-.1z" fill-rule="evenodd"/>
<path d="M97.8 32.7l.3-.2-.1 .3z" fill-rule="evenodd"/>
<path d="M98.6 33.3l.5-.3-.3 .5a.94 .94 0 0 0 1.1 .5h-1.4a.42 .42 0 0 1 .1-.7z" fill-rule="evenodd"/>
<path d="M98.9 30.6a1.47 1.47 0 0 1 1.5-.1h-.7a.81 .81 0 0 0-.6 .8 .81 .81 0 0 0 .7 .7h.6l-1.1 .1-.2 .5 1.7 .1a.6 .6 0 0 1 .5 .7 2.05 2.05 0 0 1-2.8 .6 4.5 4.5 0 0 0 2.3-.3l.2-.4-.2-.2h-1.3a.55 .55 0 0 1-.8-.6l.4-.4a.85 .85 0 0 1-.2-1.5z" fill-rule="evenodd"/>
<path d="M99.3 32.1h1z" fill-rule="evenodd"/>
<path d="M99.7 30.5h1.6v.3h-.6a.83 .83 0 0 1-.3 1.2h-.6h.1a.84 .84 0 0 0 .4-.8 .84 .84 0 0 0-.6-.7z" fill-rule="evenodd"/>
<path d="M101.5 30.6l.2 .1z" fill-rule="evenodd"/>
<path d="M101.5 30.6l1-.3v.6h.2l-.2 .3v1.5l.5 .3h-1.5l.5-.3v-1.7l-.1-.2z" fill-rule="evenodd"/>
<path d="M102.7 30.7h.2l-.4 .2z" fill-rule="evenodd"/>
<path d="M102.7 30.7a.49 .49 0 0 1 .5-.4 .49 .49 0 0 1 .5 .5 .49 .49 0 0 1-.8-.1z" fill-rule="evenodd"/>
<path d="M104.1 30.7l.3-.2h.6h-.2a.46 .46 0 0 0-.3 .6l-.1 .2a.32 .32 0 0 1-.4-.2 .32 .32 0 0 1 .1-.4z" fill-rule="evenodd"/>
<path d="M104 32.1a1.64 1.64 0 0 1 1.5-.6 1.06 1.06 0 0 0-1.1 .9l.4 .3 .6 .1a.84 .84 0 0 1-.9 .3 .84 .84 0 0 1-.6-.7z" fill-rule="evenodd"/>
<path d="M104.4 30.5l.1-.1a1.31 1.31 0 0 1 1.5 .4l.1 1.9 .3 .1a.48 .48 0 0 1-.5 .3 .48 .48 0 0 1-.4-.4l-.2-.1 .2-.1v-1h-.4l.4-.3a.54 .54 0 0 0-.5-.7z" fill-rule="evenodd"/>
<path d="M104.9 32.8l.6-.1z" fill-rule="evenodd"/>
<path d="M106.2 32.7l.4-.2-.2 .3z" fill-rule="evenodd"/>
<path d="M106.6 30.6l.3 .1z" fill-rule="evenodd"/>
<path d="M106.6 30.6l1.1-.3v.6h-.6l-.1-.1z" fill-rule="evenodd"/>
<path d="M107.1 30.9l1.3-.2-.7 .3v1.7l.4 .3h-1.4l.4-.3z" fill-rule="evenodd"/>
<path d="M107.9 30.7a.86 .86 0 0 1 1.5 .2h.2l-.2 .1 .1 1.7 .4 .3h-1.5l.5-.3v-1.5l-.2-.4z" fill-rule="evenodd"/>
<path d="M109.5 30.8l.2-.2 .5 .1-.6 .2h-.2z" fill-rule="evenodd"/>
<path d="M109.7 30.6a.85 .85 0 0 1 .9-.2 .85 .85 0 0 1 .6 .7v1.3a.37 .37 0 0 0 .5 .5v.1h-1.5l.5-.3v-1.5a.45 .45 0 0 0-.5-.5z" fill-rule="evenodd"/>
<path d="M112 32.1a1.36 1.36 0 0 0 1.6 .9l-1.6 .1z" fill-rule="evenodd"/>
<path d="M112.2 30.7l.2-.2h.5a.39 .39 0 0 0-.5 .2 .39 .39 0 0 0 .2 .5l.8 .4a.73 .73 0 0 1 .6 .6 .73 .73 0 0 1-.4 .8h-.5l.4-.4a1.73 1.73 0 0 0-1.1-.9l-.4-.5z" fill-rule="evenodd"/>
<path d="M112.4 30.5l.4-.2 .8 .1z" fill-rule="evenodd"/>
<path d="M112.2 33h1.4l-.5 .1z" fill-rule="evenodd"/>
<path d="M112.4 30.5l1.4-.2v.9l-.2-.1a.7 .7 0 0 0-.7-.6z" fill-rule="evenodd"/>
<path d="M116.5 30.6l.1-.1h.6l-.4 .2a.36 .36 0 0 1 0 .4 .36 .36 0 0 1-.4 .1l-.1-.2z" fill-rule="evenodd"/>
<path d="M116.5 31.8l.8-.3h.5a1.09 1.09 0 0 0-1.1 .9l.3 .3 .6 .1a.89 .89 0 0 1-1.5-.2l.1-.4z" fill-rule="evenodd"/>
<path d="M116.6 30.5l.2-.1a1.1 1.1 0 0 1 1.3 .2 1.1 1.1 0 0 1 .2 1.2v.8l.4 .2a.51 .51 0 0 1-.4 .3 .51 .51 0 0 1-.5-.3v-.1l-.2-.1 .2-.1v-1h-.5l.5-.3a.55 .55 0 0 0-.6-.7z" fill-rule="evenodd"/>
<path d="M117.1 32.8l.7-.1z" fill-rule="evenodd"/>
<path d="M118.5 32.7l.3-.2-.1 .3z" fill-rule="evenodd"/>
<path d="M118.9 30.6l1-.3v.6h-.6z" fill-rule="evenodd"/>
<path d="M119.3 30.9l1.4-.2-.8 .4v1.3a.39 .39 0 0 0 .1 .4 .39 .39 0 0 0 .4 .1v.1h-1.5l.5-.3z" fill-rule="evenodd"/>
<path d="M120.1 30.7a.84 .84 0 0 1 .9-.3 .84 .84 0 0 1 .6 .7l.1 1.6 .4 .3h-1.4l.4-.3v-1.7l-.4-.3z" fill-rule="evenodd"/>
<path d="M122.7 30.9l.4-.4h.6a1.2 1.2 0 0 0-.8 1.2 1.2 1.2 0 0 0 .9 1.1h-1a1.4 1.4 0 0 1-.1-1.9z" fill-rule="evenodd"/>
<path d="M123.1 30.5a1.12 1.12 0 0 1 1.3 .1z" fill-rule="evenodd"/>
<path d="M123.9 29.3l1-.3v3.3l.3 .4h-.8a1.19 1.19 0 0 1-1.6 .1h1l.6-.3v-1.4l-.3-.5h.3v-1v-.2z" fill-rule="evenodd"/>
<path d="M124.4 32.7h1v.1l-1 .3z" fill-rule="evenodd"/>
<path d="M127.7 29.4h1.1h-.4v1.7h1.6l-1.6 .1v1.1a.47 .47 0 0 0 .1 .5 .47 .47 0 0 0 .6 .1v.1h-1.9l.4-.1 .2-.3z" fill-rule="evenodd"/>
<path d="M127.2 29.1h1.6a1.23 1.23 0 0 1 1.3 .4 1.23 1.23 0 0 1 .2 1.3l-.3 .3h-1.1a.87 .87 0 0 0 .9-.9 .87 .87 0 0 0-1-.8h-1.1z" fill-rule="evenodd"/>
<path d="M128.4 31.2h1.4z" fill-rule="evenodd"/>
<path d="M131.2 30.7l.3-.2h.6h-.2a.42 .42 0 0 0-.3 .6l-.2 .2a.32 .32 0 0 1-.3-.2 .32 .32 0 0 1 .1-.4z" fill-rule="evenodd"/>
<path d="M131.3 31.9l.7-.4h.6a1.12 1.12 0 0 0-1.1 .9l.4 .3 .6 .1a.79 .79 0 0 1-1 .2 .79 .79 0 0 1-.5-.9z" fill-rule="evenodd"/>
<path d="M131.5 30.5a1.23 1.23 0 0 1 1.6 .4l.1 1.7 .3 .2a.48 .48 0 0 1-.5 .3 .48 .48 0 0 1-.4-.4l-.2-.1 .2-.1v-1h-.4l.4-.2-.1-.6-.4-.2z" fill-rule="evenodd"/>
<path d="M132 32.8l.6-.1z" fill-rule="evenodd"/>
<path d="M133.3 32.7l.3-.2-.1 .3z" fill-rule="evenodd"/>
<path d="M133.7 30.6l.3 .1z" fill-rule="evenodd"/>
<path d="M133.7 30.6l1-.3v.6h.2l-.2 .3 .1 1.5 .5 .3h-1.6l.5-.3v-1.8l-.1-.1z" fill-rule="evenodd"/>
<path d="M134.9 30.7h.3l-.5 .2z" fill-rule="evenodd"/>
<path d="M134.9 30.7a.48 .48 0 0 1 .5-.4 .48 .48 0 0 1 .5 .5 .47 .47 0 0 1-.7-.1z" fill-rule="evenodd"/>
<path d="M136.3 30.7l.3-.2h.6a.44 .44 0 0 0-.5 .6 .31 .31 0 0 1-.4 .1 .31 .31 0 0 1 0-.5z" fill-rule="evenodd"/>
<path d="M136.4 31.9l.7-.4h.6a1.11 1.11 0 0 0-1 .9l.3 .3 .6 .1a.79 .79 0 0 1-1 .2 .79 .79 0 0 1-.4-.9z" fill-rule="evenodd"/>
<path d="M136.6 30.5a1.23 1.23 0 0 1 1.7 .4v1.7l.4 .2a.48 .48 0 0 1-.5 .3 .48 .48 0 0 1-.5-.4l-.2-.1 .2-.1v-1h-.4l.4-.2-.1-.6z" fill-rule="evenodd"/>
<path d="M137.1 32.8l.6-.1z" fill-rule="evenodd"/>
<path d="M138.4 32.7l.4-.2-.1 .3z" fill-rule="evenodd"/>
<path d="M138.8 30.6l.3 .1z" fill-rule="evenodd"/>
<path d="M138.8 30.6l1.1-.3v.6h-.6l-.1-.1z" fill-rule="evenodd"/>
<path d="M139.3 30.9l1.3-.2-.7 .3v1.7l.5 .3h-1.5l.4-.3z" fill-rule="evenodd"/>
<path d="M140.1 30.7a.86 .86 0 0 1 1.5 .2h.2l-.2 .2 .1 1.6 .4 .3h-1.4l.4-.3v-1.8l-.4-.2z" fill-rule="evenodd"/>
<path d="M141.8 30.8l.1-.2 .5 .1-.8 .2z" fill-rule="evenodd"/>
<path d="M141.9 30.6a.85 .85 0 0 1 1-.2 .85 .85 0 0 1 .5 .8l.1 1.5 .4 .3h-1.5v-.1a.37 .37 0 0 0 .5-.4v-1.2a.52 .52 0 0 0-.5-.6z" fill-rule="evenodd"/>
<path d="M144.5 30.7l.3-.2h.6a.73 .73 0 0 0-.8 .7l-.4 .1z" fill-rule="evenodd"/>
<path d="M144.8 30.5a1.17 1.17 0 0 1 1.9 .9h-2.1a1.11 1.11 0 0 0 1.1 1.2l-1.2 .1-.3-.7v-.6v-.1l1.8-.1a.62 .62 0 0 0-.6-.7z" fill-rule="evenodd"/>
<path d="M144.5 32.7l1.2-.1a.85 .85 0 0 0 .9-.6l.1 .1a1.26 1.26 0 0 1-1 1 1.26 1.26 0 0 1-1.2-.4z" fill-rule="evenodd"/>
<path d="M147.8 29.5h.1v.9h.7v.2h-.7v1.9l.3 .2-.8 .1v-2.2l-.5-.1 .6-.4z" fill-rule="evenodd"/>
<path d="M147.4 32.8l.9-.1 .2-.2h.2l-.1 .1a.68 .68 0 0 1-1.2 .2z" fill-rule="evenodd"/>
<path d="M149.3 30.7l.3-.2h.5a.73 .73 0 0 0-.7 .7l-.4 .1z" fill-rule="evenodd"/>
<path d="M149.6 30.5l.1-.1a1.13 1.13 0 0 1 1.7 1h-2a1.1 1.1 0 0 0 1.1 1.2l-1.3 .1-.3-.7 .1-.7 1.7-.1a.66 .66 0 0 0-.6-.7z" fill-rule="evenodd"/>
<path d="M149.2 32.7l1.5-.1 .4-.2 .2-.4a1.16 1.16 0 0 1-.8 1.1 1.16 1.16 0 0 1-1.3-.4z" fill-rule="evenodd"/>
<path d="M151.6 30.6l1.1-.3v.6h.1l-.1 .3v1.5l.5 .3h-1.5l.4-.3v-1.5v-.4z" fill-rule="evenodd"/>
<path d="M152.8 30.7h.3l-.4 .2z" fill-rule="evenodd"/>
<path d="M152.9 30.6a.46 .46 0 0 1 .6-.3 .46 .46 0 0 1 .3 .5 .49 .49 0 0 1-.7-.1h-.3z" fill-rule="evenodd"/>
<path d="M154.1 32.1a1.35 1.35 0 0 0 1.6 .9l-1.6 .1z" fill-rule="evenodd"/>
<path d="M154.4 30.6l.6-.1h-.3a.35 .35 0 0 0-.2 .3 .35 .35 0 0 0 .2 .4l.8 .4a.73 .73 0 0 1 .6 .6 .73 .73 0 0 1-.4 .8h-.5l.4-.4a1.71 1.71 0 0 0-1.1-.9 .65 .65 0 0 1-.1-1.1z" fill-rule="evenodd"/>
<path d="M154.5 30.5l.4-.2 .8 .1z" fill-rule="evenodd"/>
<path d="M154.3 33h1.4l-.5 .1z" fill-rule="evenodd"/>
<path d="M154.5 30.5l1.4-.2v.9l-.2-.1a.7 .7 0 0 0-.7-.6z" fill-rule="evenodd"/>
<circle cx="79.5" cy="29.3" r=".31"/>
<circle cx="94.3" cy="29.3" r=".31"/>
</g>
<path d="M37.3 9.6h4.8M37.5 17.9h4.9M36.2 20.4h2.7" fill="none" stroke="#000" stroke-width=".23"/>
<path d="M36.1 10.7h6.7M36.5 17.2h6.8M36.9 9.9h5.4" fill="none" stroke="#000" stroke-width=".34"/>
<path d="M35.1 12.8h2.3M36.4 10.3h6.2" fill="none" stroke="#000" stroke-width=".4"/>
<path d="M35.6 11.2h2.4" fill="none" stroke="#000" stroke-width=".42"/>
<path d="M36.3 16.8h6.9M38 18.1h3.8M50.5 21.5h2.8" fill="none" stroke="#000" stroke-width=".21"/>
<path d="M37 17.6h5.9" fill="none" stroke="#000" stroke-width=".3"/>
<g font-size="3.9">
<text x="26.4" y="43.5">36-Lead Very Thin Plastic Quad Flat, No Lead Package (5KX) - 6x6 mm Body [VQFN]</text>
<text x="26.4" y="48">With 3.7x3.7 mm Exposed Pad and Stepped Wettable Flanks</text>
<text x="72.8" y="152">TOP VIEW</text>
<text x="145.9" y="168.6">SIDE VIEW</text>
<text x="147.7" y="234.1">SECTION A–A</text>
<text x="68.4" y="245.2">BOTTOM VIEW</text>
</g>
<g font-size="3.2">
<text x="28.4" y="54.6">Note:</text>
<text x="41.1" y="58.3">http://www.microchip.com/packaging</text>
<text x="41.1" y="54.6">For the most current package drawings, please see the Microchip Packaging Specification located at</text>
<text x="168" y="68.3">A1</text>
<text x="166.4" y="72.5">36X</text>
<text x="174.1" y="76.6">0.08</text>
<text x="182.3" y="76.6">C</text>
<text x="81.2" y="78.2">D</text>
<text x="113.1" y="78.2">A</text>
<text x="120" y="85.1">B</text>
<text x="36.5" y="115.5">NOTE 1</text>
<text x="120.1" y="116.9">E</text>
<text x="31.1" y="122.1">(DATUM B)</text>
<text x="31.2" y="127.1">(DATUM A)</text>
<text x="30" y="135.7">2X</text>
<text x="37.7" y="139.9">0.10</text>
<text x="45.9" y="139.9">C</text>
<text x="38" y="148">2X</text>
<text x="167.8" y="149.8">(A3)</text>
<text x="45.7" y="152.2">0.10</text>
<text x="53.9" y="152.3">C</text>
<text x="155" y="155.7">A</text>
<text x="80.3" y="161.9">D2</text>
<text x="104.7" y="158">0.10</text>
<text x="116.7" y="158">C</text>
<text x="121.2" y="158">A</text>
<text x="125.3" y="158">B</text>
<text x="140.8" y="159.5">0.10</text>
<text x="149" y="159.5">C</text>
<text x="165.2" y="161.2">C</text>
<text x="169.6" y="159.4">SEATING</text>
<text x="47.4" y="167.4">L</text>
<text x="169.5" y="163.2">PLANE</text>
<text x="47.1" y="181.6">(K)</text>
<text x="127.9" y="182.8">0.10</text>
<text x="139.9" y="182.8">C</text>
<text x="144.3" y="182.8">A</text>
<text x="148.5" y="182.8">B</text>
<text x="99.9" y="198.4">A</text>
<text x="114.6" y="198.4">A</text>
<text x="119.2" y="200.6">E2</text>
<text x="179.3" y="209.9">A4</text>
<text x="35" y="225">NOTE 1</text>
<text x="153" y="226.7">E3</text>
<text x="108.3" y="233.8">36X b</text>
<text x="69.2" y="239.3">e</text>
<text x="115.3" y="238.3">0.10</text>
<text x="127.3" y="238.3">C</text>
<text x="131.8" y="238.3">A</text>
<text x="136" y="238.3">B</text>
<text x="115.3" y="242.9">0.05</text>
<text x="127.3" y="242.9">C</text>
</g>
<g font-size="2.9">
<text x="109.8" y="251.7">Microchip Technology Drawing C04-455 Rev A Sheet 1 of 2</text>
<text x="26.6" y="261.3">© 2017 Microchip Technology Inc.</text>
</g>
<g font-size="2.8">
<text x="64.6" y="89">N</text>
<text x="54" y="100">1</text>
<text x="54" y="105.9">2</text>
<text x="54" y="213.1">2</text>
<text x="54" y="217.3">1</text>
<text x="64.6" y="228.3">N</text>
</g>
<g font-size="2.2">
<text x="62.7" y="82.4">D</text>
<text x="62.9" y="84.5">4</text>
<text x="42.9" y="96.6">E</text>
<text x="43.1" y="98.7">4</text>
</g>
<text font-size=".6" x="43" y="10">R</text>
</svg>
